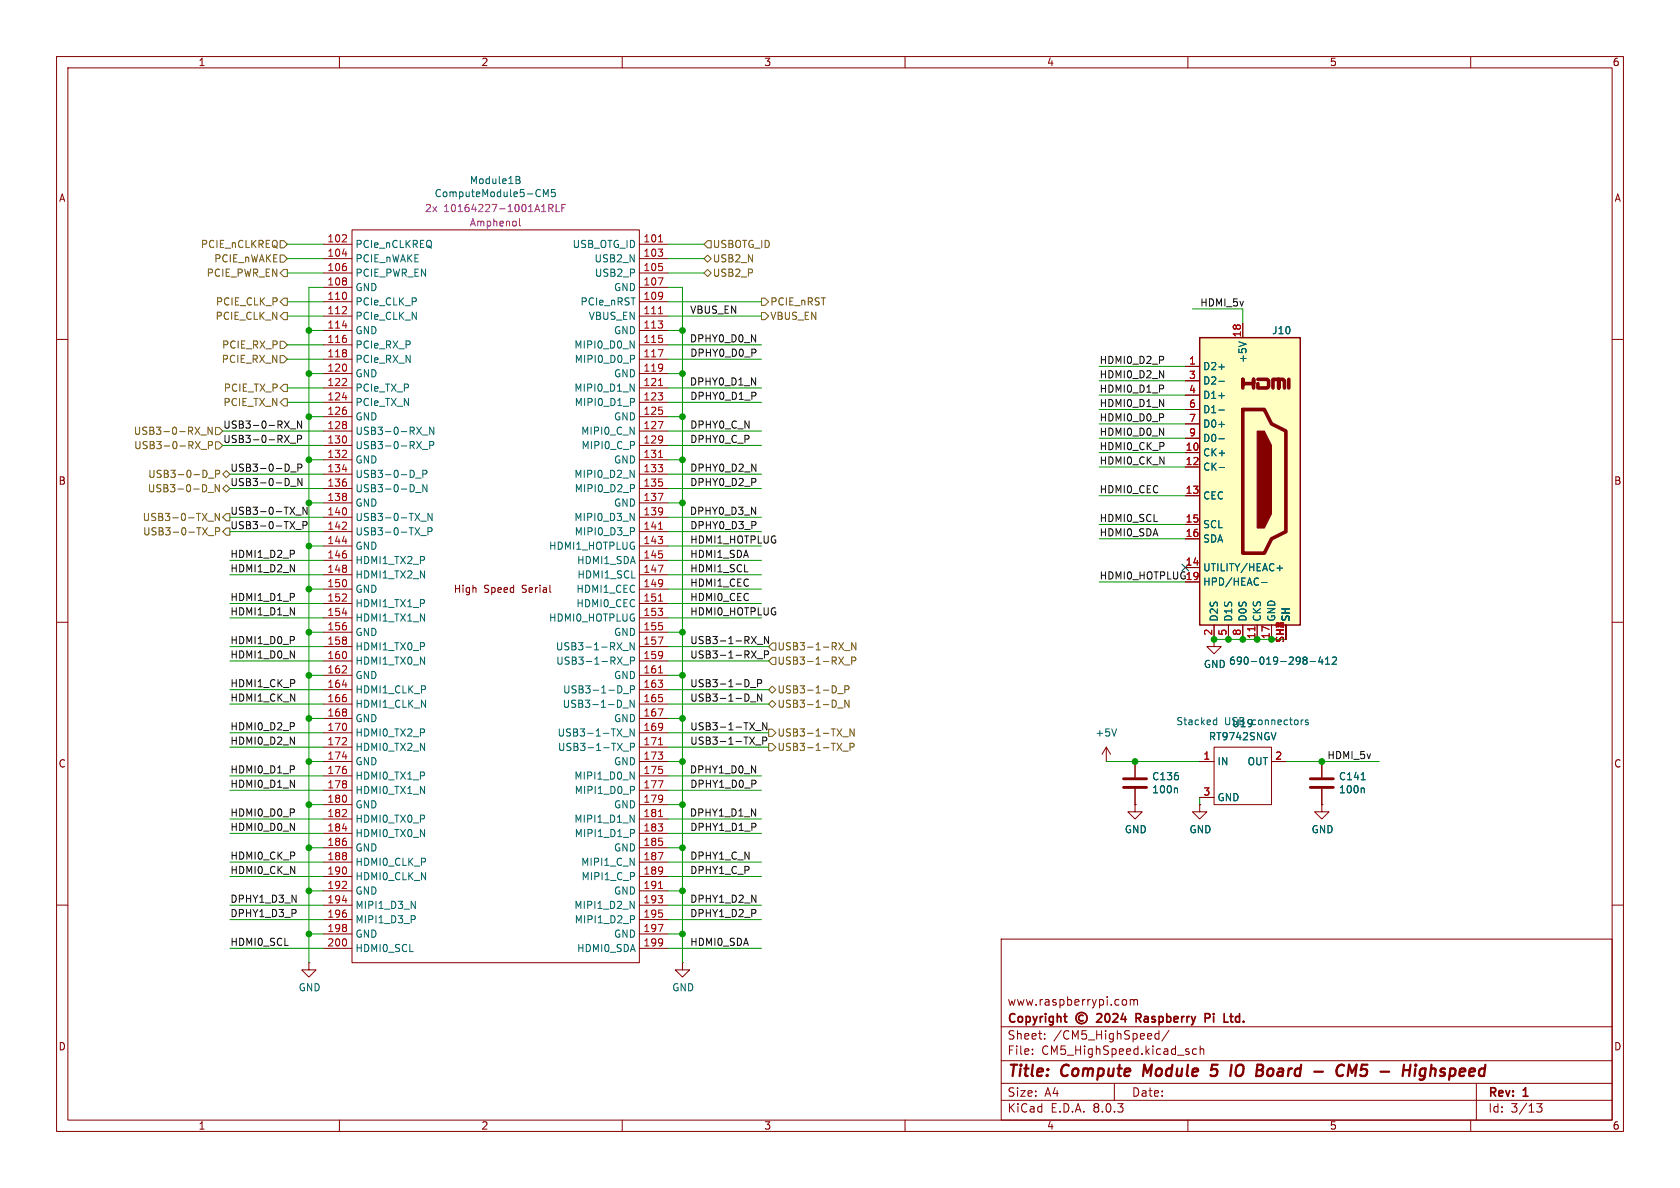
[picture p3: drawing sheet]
<svg xmlns="http://www.w3.org/2000/svg" width="297mm" height="210mm" viewBox="0 0 297 210" stroke-linecap="round" stroke-linejoin="round" font-family="sans-serif">
<g fill="none" stroke="#840000" stroke-width=".18">
<path d="M10 10h277v190h-277zM12 12h273v186h-273zM60 10v2M110 10v2M160 10v2M210 10v2M260 10v2M10 60h2M285 60h2M10 110h2M214.6 113v1.3h1.3l-1.3 1.3-1.2-1.3h1.2M285 110h2"/>
<path d="M212.1 134.6h2.5M214.6 132.1h10.2v10.1h-10.2zM224.8 134.6h2.5M10 160h2M200.7 142.2v1.3h1.2l-1.2 1.3-1.3-1.3h1.3M200.7 142.2h.1M212.1 141h2.5M233.7 142.2v1.3h1.2l-1.2 1.3-1.3-1.3h1.3M233.7 142.2h.1M285 160h2M177 166h108v32h-108zM198.7 176.7l.3 .1 .2 .2-.1 .6-.4 .1"/>
<path d="M199.8 176.8l.4-.1 .3 .2M199.8 176.7v1M200.5 176.9l.2-.2 .3 .1 .1 .9M200.5 176.9v.8M60 198v2M110 198v2M160 198v2M177 194.5h108M177 191.5h108M177 187.5h108M177 181.5h108M182.5 186.3v.1"/>
<path d="M182.5 185.5v.1M184.7 183.6v.1M184.7 182.8v.1M197 191.5v3M204.9 182.2v1.5M204.9 182.8l-.4-.1-.3 .3v.4l.1 .2h.6M206.7 182.1l-1.3 2M210 198v2M211.5 185.5l-.4-.1-.3 .3v.4l.2 .2h.5M212.2 185.5l.2-.1 .3 .1 .1 .9M212.2 184.9v1.5M260 198v2"/>
<path d="M261 191.5v6.5M271.7 195.1h.9l-.5 .6 .4 .1v.7l-.2 .1-.6-.1"/>
</g>
<g fill="none" stroke="#840000" stroke-width=".4">
<path d="M202.3 188.2l-.2 2M214 190l.3 .2 .6-.1M215.3 188.2h-1l-.2 1 .3-.2 .7 .1M219.5 188.2a.77 .77 0 0 0-1 .7v1l.3 .3h.4M224.8 188.9a.62 .62 0 0 0-.7 .4v.7l.2 .2h.3M237.6 188.4a.8 .8 0 0 0-.9-.1 .8 .8 0 0 0-.4 .8M238.3 190.2l.2-2 .5 1.4 .8-1.4-.2 2M248.1 189.2h1.1M248.2 188.2l-.2 2M249.4 188.2l-.3 2M250.2 188.9l-.1 1.3M250.3 188.2v.2"/>
<path d="M250.3 188.2l-.1 .1 .1 .1M250.3 188.2l.1 .1-.1 .1M251.3 189l.2-.1 .5 .1M251.9 190.1l-.6 .1M252 188.9l-.2 1.6-.2 .3M253.1 188.2l-.3 2M253.7 189a.57 .57 0 0 0-.7 .1"/>
</g>
<g fill="none" stroke="#840000" stroke-width=".3">
<path d="M188.1 179.7h.5M190.8 179a1 1 0 0 0-.4 1.6 1 1 0 0 0 1.6 0 1 1 0 0 0-.4-1.6M191.5 179.5a.52 .52 0 0 0-.8 .5 .52 .52 0 0 0 .8 .4M193.9 179.3l.6-.1 .2 .1 .1 .3-1 1.1h1M195.5 179.3l.2-.1a.81 .81 0 0 1 .6 .6 .81 .81 0 0 1-.3 .8l-.2 .1a.81 .81 0 0 1-.3-1.4zM196.8 179.3l.5-.1 .3 .1v.3l-.9 1.1h.9M198.6 179.1l-.4 1.1h.9M198.9 179.7v1M201.2 180l.5 .7M201.6 179.3l-.8-.1v1.5M201.6 179.9l-.8 .1M213.1 179.2h.5l.3 .3-.1 .4-.7 .1"/>
<path d="M217.4 179.7h.6M217.6 179.2v1.3l.4 .2M188.5 180.7h.1"/>
</g>
<path d="M225.6 129.5l-.4 1.3" fill="none" stroke="#006464" stroke-width=".18"/>
<path d="M212.1 59.7h17.8v50.8h-17.8z" fill="#ffffc2"/>
<path d="M219.7 68.6v-1.5v.7h1.9v-.7v1.5M219.7 72.4h3.8l1.3 2.5 2.5 1.3v17.8l-2.5 1.3-1.3 2.5h-3.8zM222.4 67.1h1.6l.3 .2v1l-.3 .3h-1.6v-.8M225 68.6v-1.5h1.1v1.5v-1.5h.7l.3 .2v1.3M227.8 67.1v1.5" fill="none" stroke="#840000" stroke-width=".63"/>
<path d="M212.1 59.7h17.8v50.8h-17.8z" fill="none" stroke="#840000" stroke-width=".25"/>
<path d="M222.2 76.2h1.3l1.3 2.5v12.1l-1.3 2.5h-1.3z" fill="#840000" stroke="#840000" stroke-width=".18"/>
<g fill="none" stroke="#840000" stroke-width=".18">
<path d="M57.1 43.2h5.1M57.1 45.7h5.1M57.1 48.3h5.1M57.1 50.8h5.1M57.1 53.3h5.1M57.1 55.9h5.1M57.1 58.4h5.1M62.2 40.6h50.8v129.6h-50.8zM113 43.2h5.1M113 45.7h5.1M113 48.3h5.1M113 50.8h5.1"/>
<path d="M113 53.3h5.1M113 55.9h5.1M113 58.4h5.1M219.7 57.2v2.5M57.1 61h5.1M57.1 63.5h5.1M57.1 66h5.1M57.1 68.6h5.1M57.1 71.1h5.1M57.1 73.7h5.1M57.1 76.2h5.1M57.1 78.7h5.1"/>
<path d="M113 61h5.1M113 63.5h5.1M113 66h5.1M113 68.6h5.1M113 71.1h5.1M113 73.7h5.1M113 76.2h5.1M113 78.7h5.1M209.5 64.8h2.6M209.5 67.3h2.6M209.5 69.9h2.6M209.5 72.4h2.6"/>
<path d="M209.5 74.9h2.6M209.5 77.5h2.6M57.1 81.3h5.1M57.1 83.8h5.1M57.1 86.4h5.1M57.1 88.9h5.1M57.1 91.4h5.1M57.1 94h5.1M57.1 96.5h5.1M57.1 99.1h5.1M113 81.3h5.1M113 83.8h5.1"/>
<path d="M113 86.4h5.1M113 88.9h5.1M113 91.4h5.1M113 94h5.1M113 96.5h5.1M113 99.1h5.1M209.5 80h2.6M209.5 82.6h2.6M209.5 87.6h2.6M209.5 92.7h2.6M209.5 95.3h2.6M57.1 101.6h5.1"/>
<path d="M57.1 104.1h5.1M57.1 106.7h5.1M57.1 109.2h5.1M57.1 111.8h5.1M57.1 114.3h5.1M57.1 116.8h5.1M57.1 119.4h5.1M113 101.6h5.1M113 104.1h5.1M113 106.7h5.1M113 109.2h5.1M113 111.8h5.1"/>
<path d="M113 114.3h5.1M113 116.8h5.1M113 119.4h5.1M209.5 100.3h2.6M209.5 102.9h2.6M214.6 110.5v2.5M217.2 110.5v2.5M219.7 110.5v2.5M222.2 110.5v2.5M224.8 110.5v2.5M57.1 121.9h5.1M57.1 124.5h5.1"/>
<path d="M57.1 127h5.1M57.1 129.5h5.1M57.1 132.1h5.1M57.1 134.6h5.1M57.1 137.2h5.1M57.1 139.7h5.1M113 121.9h5.1M113 124.5h5.1M113 127h5.1M113 129.5h5.1M113 132.1h5.1M113 134.6h5.1"/>
<path d="M113 137.2h5.1M113 139.7h5.1M195.6 134.6h.1M195.6 132.1l-.8 1.3M195.6 132.1v2.5M195.6 132.1l.7 1.3M200.7 134.6v2.8M200.7 139.4v2.8M212.1 134.6h2.5M224.8 134.6h2.5M233.7 134.6v2.8M233.7 139.4v2.8"/>
<path d="M57.1 142.2h5.1M57.1 144.8h5.1M57.1 147.3h5.1M57.1 149.9h5.1M57.1 152.4h5.1M57.1 154.9h5.1M57.1 157.5h5.1M113 142.2h5.1M113 144.8h5.1M113 147.3h5.1M113 149.9h5.1M113 152.4h5.1"/>
<path d="M113 154.9h5.1M113 157.5h5.1M200.7 142.2h.1M212.1 142.2v1.3h1.3l-1.3 1.3-1.3-1.3h1.3M212.1 142.2h.1M212.1 141h2.5M233.7 142.2h.1M54.6 170.2v1.3h1.3l-1.3 1.2-1.3-1.2h1.3M54.6 170.2h.1M57.1 160h5.1M57.1 162.6h5.1M57.1 165.1h5.1"/>
<path d="M57.1 167.6h5.1M113 160h5.1M113 162.6h5.1M113 165.1h5.1M113 167.6h5.1M120.6 170.2v1.3h1.3l-1.3 1.2-1.2-1.2h1.2M120.6 170.2h.1"/>
</g>
<g fill="none" stroke="#006464" stroke-width=".18">
<path d="M91.2 31.2l.6 .1 .1 .2-.2 .3M91.2 31.8h.5M91.7 31.8l.3 .2-.1 .3-.7 .2M96.1 34.8v-1.3l.4 .9 .4-.9v1.3M98.1 33.5h-.6v.6l.1-.1h.5l.1 .2-.1 .4-.2 .2-.4-.2M74.7 76.9h1M74.7 79.4h1M76 78.7h.6l.1-.2-.1-.3-.6-.2v1.3M76.7 75.5v1.3l-.7-1.3v1.3M111.4 60.3l.7 1.2v-1.2M111.4 67.9l.7 1.3v-1.3M112.1 62.9l.1 .2-.1 .3"/>
<path d="M112.1 70.5l.1 .2-.1 .3M215.5 64.9h.9M215.5 67.4h.9M215.5 69.9h.9M215.5 72.5h.9M215.5 75h.9M215.5 77.6h.9M219 60.4l1.3 .4M73.5 84.5h.9M73.5 87.1h.9M74.4 92.1h1M74.4 94.7h1"/>
<path d="M74.8 83.8l.6-.1 .1-.1-.1-.3-.6-.2v1.3M75.5 85.7v1.2l-.7-1.2v1.2M75.7 94l.6-.1 .1-.2-.1-.3-.6-.1v1.3M76.4 90.7v1.3l-.7-1.3v1.3M111.4 83.1l.7 1.3v-1.3M111.4 90.7l.7 1.3v-1.3M112.1 85.7l.1 .2-.1 .4M112.1 93.4l.1 .1-.1 .4M215.5 82.6h1M226.2 99.9v1M110.1 115h1M110.2 117.5h1"/>
<path d="M111.5 116.8h.6l.1-.2-.1-.3-.6-.2v1.3M112.1 113.6v1.3l-.7-1.3v1.3M223 103h1M225.8 100.4h.9M231.6 116.9h1M233.4 116.1l-.3 .9h.8M233.7 116.6v.8M234.3 117.4h.8M234.3 116.5l.4-.4v1.3M235.5 116.3l.5-.2 .3 .4-.8 .9h.8M110.1 125.2h1M110.1 130.2h1"/>
<path d="M110.2 122.6h1M110.2 132.8h1M111.4 136.5l.7 1.2v-1.2M111.5 121.9l.6-.1 .1-.1-.1-.3-.6-.2v1.3M111.5 132.1l.6-.1 .1-.2-.1-.3-.6-.1v1.3M112.1 139.1l.1 .2-.1 .3M112.1 123.8v1.2l-.7-1.2v1.2M112.1 128.8v1.3l-.7-1.3v1.3M197.4 128.8l-.4 1.3M208 139.3l.2 .2v.7M225.6 129.5l-.4 1.3M240.6 137.8h.8"/>
<path d="M241 139.3l.2 .2v.7M72.7 159.3l.7 1.3v-1.3M111.4 144.1l.7 1.3v-1.3M111.4 159.3l.7 1.3v-1.3M112.1 146.7l.1 .2-.1 .3M73.3 161.9l.1 .2-.1 .4M112.1 161.9l.1 .2-.1 .4"/>
</g>
<g fill="none" stroke="#a90000" stroke-width=".18">
<path d="M60.5 42.8h.8M60.5 55.5h.8M60.5 44.9h.8M60.5 57.6h.8M61.2 41.6v.4M61.2 54.3v.4M116.4 49.1h.8l-.5 1.3M116.4 42.8h.7M116.4 55.5h.7M60.5 68.2h.8M60.5 70.3h.8M61.2 67v.4"/>
<path d="M61.2 79.7v.4M116.4 61.8h.8l-.5 1.3M116.4 74.5h.8l-.5 1.3M116.4 68.2h.7M60.5 80.9h.8M60.5 93.6h.8M60.5 83h.8M60.5 95.7h.8M61.2 92.4v.4M116.4 87.2h.8l-.5 1.3M116.4 99.9h.8l-.5 1.3M116.4 80.9h.7"/>
<path d="M116.4 93.6h.7M60.5 106.3h.8M60.5 119h.8M60.5 108.4h.8M61.2 105.1v.4M61.2 117.8v.4M116.4 112.6h.8l-.5 1.3M116.4 106.3h.7M116.4 119h.7M221.8 110.8v.7M60.5 131.7h.8M60.5 121.1h.8"/>
<path d="M60.5 133.8h.8M61.2 130.5v.4M116.4 125.3h.8l-.5 1.3M116.4 138h.8l-.5 1.3M116.4 131.7h.7M60.5 144.4h.8M60.5 157.1h.8M60.5 146.5h.8M60.5 159.2h.8M61.2 143.2v.4M61.2 155.9v.4M116.4 150.7h.8l-.5 1.3"/>
<path d="M116.4 144.4h.7M116.4 157.1h.7M116.4 163.4h.8l-.5 1.3"/>
</g>
<path d="M198.6 139.2h4.1M198.6 137.7h4.1M231.6 139.2h4.1M231.6 137.7h4.1" fill="none" stroke="#840000" stroke-width=".51"/>
<path d="M91.8 38.7v1.1l.2 .1M97 36.8l.6-.1 .2-.1-.1-.3-.7-.2v1.3M97.3 36.8l.5 .6M98.3 36.1v1.3h.6M99.3 36.7h.5M99.9 36.1h-.6v1.3" fill="none" stroke="#840084" stroke-width=".18"/>
<g fill="none" stroke="#725600" stroke-width=".18">
<path d="M49.5 45.1h.7l.6 .6-.6 .7h-.7zM49.5 42.5h.7l.6 .7-.6 .6h-.7zM50.2 55.2h.6v1.3h-.6l-.7-.6zM50.2 47.6h.6v1.3h-.6l-.7-.6zM50.2 52.7h.6v1.3h-.6l-.7-.7zM124.5 45.7l.6-.6 .6 .6-.6 .7zM124.5 48.3l.6-.7 .6 .7-.6 .6zM125.1 42.5h.6v1.3h-.6l-.6-.6zM134.6 55.2h.7l.6 .7-.6 .6h-.7zM134.6 52.7h.7l.6 .6-.6 .7h-.7zM35.5 76.9h1M35.6 79.4h.9"/>
<path d="M36.8 78.7h.6l.2-.2-.1-.3-.7-.2v1.3M37.5 75.5v1.3l-.7-1.3v1.3M38.1 75.6h.6l.7 .6-.7 .6h-.6zM38.1 78.1h.6l.7 .6-.7 .7h-.6zM49.5 62.9h.7l.6 .6-.6 .6h-.7zM49.5 60.3h.7l.6 .7-.6 .6h-.7zM50.2 67.9h.6v1.3h-.6l-.7-.6zM50.2 70.5h.6v1.3h-.6l-.7-.7zM36.8 92.1h.9M36.8 87.1h.9M36.8 94.7h1M36.8 84.5h1"/>
<path d="M38.1 83.8l.6-.1 .1-.1v-.3l-.7-.2v1.3M38.1 94l.6-.1 .1-.2v-.3l-.7-.1v1.3M38.8 85.7v1.2l-.7-1.2v1.2M38.8 90.7v1.3l-.7-1.3v1.3M39.4 83.8l.6-.6 .6 .6-.6 .7zM39.4 86.4l.6-.7 .6 .7-.6 .6zM40 93.3h.6v1.3h-.6l-.6-.6zM40 90.8h.6v1.3h-.6l-.6-.7zM136.5 116.2h.7v1.3h-.7l-.6-.7zM136.5 113.7h.7v1.2h-.7l-.6-.6zM149.3 117.5h1M149.3 115h1"/>
<path d="M150.6 116.8h.6l.1-.2-.1-.3-.6-.2v1.3M151.3 113.6v1.3l-.7-1.3v1.3M135.9 124.5l.6-.7 .7 .7-.7 .6zM135.9 128.9h.6l.7 .6-.7 .7h-.6zM135.9 131.4h.6l.7 .7-.7 .6h-.6zM136.5 121.3l.7 .6-.7 .7-.6-.7zM148.1 125.2h1M148.1 122.6h1M149 130.2h1M149 132.8h1M149.4 121.9l.6-.1 .1-.1-.1-.3-.6-.2v1.3M150.1 123.8v1.2l-.7-1.2v1.2"/>
<path d="M150.3 132.1l.6-.1 .1-.2-.1-.3-.6-.1v1.3M151 128.8v1.3l-.7-1.3v1.3"/>
</g>
<g fill="none" stroke="#0f0f0f" stroke-width=".18">
<path d="M51.3 75.8h1M51.3 78.3h1M52.6 77.6h.6l.1-.2v-.3l-.7-.1v1.2M53.3 74.4v1.3l-.7-1.3v1.3M51.4 83.4h1M51.4 86h1M52.3 91h1M52.3 93.6h1M52.7 82.7l.6-.1 .1-.1-.1-.3-.6-.2v1.3M53.4 84.6v1.2l-.7-1.2v1.2M53.6 92.9l.6-.1 .1-.2-.1-.3-.6-.1v1.3M54.3 89.7v1.2l-.7-1.2v1.2"/>
<path d="M133.9 116.4h.9M133.9 113.9h.9M135.1 115.7h.6l.2-.2-.1-.3-.7-.1v1.2M135.9 112.5v1.3l-.8-1.3v1.3M132.7 124.1h.9M132.7 121.5h.9M133.6 129.1h.9M133.6 131.7h.9M133.9 120.8l.6-.1 .2-.1-.1-.3-.7-.2v1.3M134.7 122.7v1.2l-.8-1.2v1.2M134.8 131l.6-.1 .2-.2-.1-.3-.7-.1v1.3M135.6 127.8v1.2l-.8-1.2v1.2"/>
</g>
<path d="M214.7 127.3h.4M215.1 126.8v1.3M215.1 128.1h-.4M231.2 127.3h-.3l-.1 .1v.2l.4 .1v.4h-.4" fill="none" stroke="#0000c2" stroke-width=".18"/>
<g fill="none" stroke="#009600" stroke-width=".18">
<path d="M50.8 45.7h6.3M50.8 48.3h6.3M50.8 43.2h6.3M50.8 53.3h6.3M50.8 55.9h6.3M54.6 58.4h2.5M57.1 50.8h-2.5v119.4M118.1 58.4h2.5M118.1 50.8h2.5v119.4M118.1 45.7h6.4M118.1 48.3h6.4M118.1 43.2h6.4"/>
<path d="M118.1 53.3h16.5M118.1 55.9h16.5M210.8 54.6h8.9v2.6M39.4 78.7h17.7M39.4 76.2h17.7M50.8 68.6h6.3M50.8 71.1h6.3M50.8 61h6.3M50.8 63.5h6.3M54.6 73.7h2.5M54.6 66h2.5M118.1 68.6h16.5"/>
<path d="M118.1 71.1h16.5M118.1 73.7h2.5M118.1 78.7h16.5M118.1 76.2h16.5M118.1 66h2.5M118.1 61h16.5M118.1 63.5h16.5M194.3 64.8h15.2M194.3 67.3h15.2M194.3 74.9h15.2M194.3 72.4h15.2M194.3 69.9h15.2"/>
<path d="M194.3 77.5h15.2M40.6 86.4h16.5M40.6 99.1h16.5M40.6 94h16.5M40.6 91.4h16.5M40.6 83.8h16.5M54.6 96.5h2.5M54.6 88.9h2.5M54.6 81.3h2.5M118.1 86.4h16.5M118.1 96.5h16.5M118.1 88.9h2.5"/>
<path d="M118.1 99.1h16.5M118.1 94h16.5M118.1 91.4h16.5M118.1 83.8h16.5M118.1 81.3h2.5M194.3 95.3h15.2M194.3 80h15.2M194.3 82.6h15.2M194.3 87.6h15.2M194.3 92.7h15.2M40.6 106.7h16.5M40.6 101.6h16.5"/>
<path d="M40.6 109.2h16.5M40.6 116.8h16.5M40.6 114.3h16.5M54.6 104.1h2.5M54.6 111.8h2.5M54.6 119.4h2.5M118.1 104.1h16.5M118.1 111.8h2.5M118.1 119.4h2.5M118.1 106.7h16.5M118.1 101.6h16.5M118.1 109.2h16.5"/>
<path d="M118.1 116.8h17.8M118.1 114.3h17.8M194.3 102.9h15.2M214.6 113h12.7M40.6 124.5h16.5M40.6 121.9h16.5M40.6 137.2h16.5M40.6 139.7h16.5M40.6 132.1h16.5M40.6 129.5h16.5M54.6 134.6h2.5M54.6 127h2.5"/>
<path d="M118.1 134.6h2.5M118.1 124.5h17.8M118.1 121.9h17.8M118.1 137.2h16.5M118.1 139.7h16.5M118.1 127h2.5M118.1 132.1h17.8M118.1 129.5h17.8M195.6 134.6h16.5M227.3 134.6h16.5M40.6 144.8h16.5M40.6 147.3h16.5"/>
<path d="M40.6 154.9h16.5M40.6 152.4h16.5M54.6 157.5h2.5M54.6 142.2h2.5M54.6 149.9h2.5M118.1 157.5h2.5M118.1 142.2h2.5M118.1 149.9h2.5M118.1 144.8h16.5M118.1 147.3h16.5M118.1 154.9h16.5M118.1 152.4h16.5"/>
<path d="M212.1 141v1.2M40.6 160h16.5M40.6 162.6h16.5M40.6 167.6h16.5M54.6 165.1h2.5M118.1 165.1h2.5M118.1 160h16.5M118.1 162.6h16.5M118.1 167.6h16.5"/>
</g>
<path d="M208.9 99.7l1.3 1.2M210.2 99.7l-1.3 1.2" fill="none" stroke="#000084" stroke-width=".18"/>
<g fill="#009600" stroke="#009600" stroke-width=".18">
<circle cx="120.7" cy="134.6" r=".51"/>
<circle cx="120.7" cy="88.9" r=".51"/>
<circle cx="120.7" cy="81.3" r=".51"/>
<circle cx="120.7" cy="119.4" r=".51"/>
<circle cx="120.7" cy="127" r=".51"/>
<circle cx="120.7" cy="111.8" r=".51"/>
<circle cx="120.7" cy="73.7" r=".51"/>
<circle cx="120.7" cy="58.4" r=".51"/>
<circle cx="120.7" cy="66" r=".51"/>
<circle cx="222.3" cy="113" r=".51"/>
<circle cx="224.8" cy="113" r=".51"/>
<circle cx="233.7" cy="134.6" r=".51"/>
<circle cx="214.6" cy="113" r=".51"/>
<circle cx="217.2" cy="113" r=".51"/>
<circle cx="219.7" cy="113" r=".51"/>
<circle cx="200.7" cy="134.6" r=".51"/>
<circle cx="54.6" cy="119.4" r=".51"/>
<circle cx="54.6" cy="104.1" r=".51"/>
<circle cx="54.6" cy="111.8" r=".51"/>
<circle cx="54.6" cy="96.5" r=".51"/>
<circle cx="54.6" cy="88.9" r=".51"/>
<circle cx="120.7" cy="157.5" r=".51"/>
<circle cx="120.7" cy="165.1" r=".51"/>
<circle cx="120.7" cy="149.9" r=".51"/>
<circle cx="120.7" cy="142.2" r=".51"/>
<circle cx="54.6" cy="81.3" r=".51"/>
<circle cx="54.6" cy="73.7" r=".51"/>
<circle cx="54.6" cy="66" r=".51"/>
<circle cx="54.6" cy="134.6" r=".51"/>
<circle cx="54.6" cy="149.9" r=".51"/>
<circle cx="54.6" cy="157.5" r=".51"/>
<circle cx="54.6" cy="127" r=".51"/>
<circle cx="54.6" cy="165.1" r=".51"/>
<circle cx="54.6" cy="142.2" r=".51"/>
<circle cx="54.6" cy="58.4" r=".51"/>
</g>
<g font-size="2.8" fill="#840000">
<text x="178" y="190.9">Title:</text>
<text x="187.7" y="190.9">Compute</text>
<text x="202.9" y="190.9">Module</text>
<text x="215.7" y="190.9">5</text>
<text x="220" y="190.9">IO</text>
<text x="225.3" y="190.9">Board</text>
<text x="236.3" y="190.9">-</text>
<text x="241.1" y="190.9">CM5</text>
<text x="249.6" y="190.9">-</text>
<text x="254.4" y="190.9">Highspeed</text>
</g>
<g font-size="2.1" fill="#840000">
<text x="178" y="178">www.raspberrypi.com</text>
<text x="178" y="184">Sheet:</text>
<text x="178" y="181.2">Copyright</text>
<text x="186.2" y="184">/CM5_HighSpeed/</text>
<text x="202.1" y="181.2">Raspberry</text>
<text x="214.9" y="181.2">Pi</text>
<text x="218.9" y="181.2">Ltd.</text>
<text x="178" y="186.7">File:</text>
<text x="184.1" y="186.7">CM5_HighSpeed.kicad_sch</text>
<text x="178" y="196.9">KiCad</text>
<text x="178" y="194.1">Size:</text>
<text x="184.7" y="194.1">A4</text>
<text x="185.7" y="196.9">E.D.A.</text>
<text x="193.3" y="196.9">8.0.3</text>
<text x="200" y="194.1">Date:</text>
<text x="263" y="194.3">Rev:</text>
<text x="263" y="196.9">Id:</text>
<text x="267.1" y="196.9">3/13</text>
<text x="269.4" y="194.3">1</text>
</g>
<g font-size="1.8" fill="#840000">
<text x="35" y="11.9">1</text>
<text x="85" y="11.9">2</text>
<text x="135" y="11.9">3</text>
<text x="185" y="11.9">4</text>
<text x="235" y="11.9">5</text>
<text x="285" y="11.9">6</text>
<text x="10.3" y="35.9">A</text>
<text x="285.3" y="35.9">A</text>
<text x="10.3" y="85.9">B</text>
<text x="285.3" y="85.9">B</text>
<text x="80.1" y="105">High</text>
<text x="85.5" y="105">Speed</text>
<text x="92.4" y="105">Serial</text>
<text x="214.4" y="112.5" transform="rotate(-90 214.4 112.5)">2</text>
<text x="10.3" y="135.9">C</text>
<text x="285.3" y="135.9">C</text>
<text x="10.3" y="185.9">D</text>
<text x="285.3" y="185.9">D</text>
<text x="35" y="199.9">1</text>
<text x="85" y="199.9">2</text>
<text x="135" y="199.9">3</text>
<text x="185" y="199.9">4</text>
<text x="235" y="199.9">5</text>
<text x="285" y="199.9">6</text>
</g>
<g font-size="1.8" fill="#006464">
<text x="76.7" y="35.1">ComputeModule5-CM5</text>
<text x="83" y="32.7">Module1B</text>
<text x="62.7" y="44">PCIe_nCLKREQ</text>
<text x="62.7" y="46.6">PCIE_nWAKE</text>
<text x="101.1" y="44">USB_OTG_ID</text>
<text x="105" y="46.6">USB2_N</text>
<text x="62.7" y="49.1">PCIE_PWR_EN</text>
<text x="62.7" y="51.7">GND</text>
<text x="105.1" y="49.1">USB2_P</text>
<text x="108.4" y="51.7">GND</text>
<text x="62.7" y="54.2">PCIe_CLK_P</text>
<text x="62.7" y="56.7">PCIe_CLK_N</text>
<text x="62.7" y="59.3">GND</text>
<text x="102.5" y="54.2">PCIe_nRST</text>
<text x="104" y="56.7">VBUS_EN</text>
<text x="108.4" y="59.3">GND</text>
<text x="224.8" y="59.3">J10</text>
<text x="62.7" y="61.8">PCIe_RX_P</text>
<text x="62.7" y="64.4">PCIe_RX_N</text>
<text x="101.4" y="61.8">MIPI0_D0_N</text>
<text x="101.5" y="64.4">MIPI0_D0_P</text>
<text x="212.6" y="65.6">D2+</text>
<text x="220.6" y="64.3" transform="rotate(-90 220.6 64.3)">+5V</text>
<text x="62.7" y="66.9">GND</text>
<text x="62.7" y="69.4">PCIe_TX_P</text>
<text x="62.7" y="72">PCIe_TX_N</text>
<text x="101.4" y="69.4">MIPI0_D1_N</text>
<text x="101.5" y="72">MIPI0_D1_P</text>
<text x="108.4" y="66.9">GND</text>
<text x="212.6" y="68.2">D2-</text>
<text x="212.6" y="70.7">D1+</text>
<text x="62.7" y="74.5">GND</text>
<text x="62.7" y="77.1">USB3-0-RX_N</text>
<text x="102.6" y="77.1">MIPI0_C_N</text>
<text x="108.4" y="74.5">GND</text>
<text x="212.6" y="73.3">D1-</text>
<text x="212.6" y="75.8">D0+</text>
<text x="62.7" y="79.6">USB3-0-RX_P</text>
<text x="62.7" y="82.1">GND</text>
<text x="102.7" y="79.6">MIPI0_C_P</text>
<text x="108.4" y="82.1">GND</text>
<text x="212.6" y="80.9">CK+</text>
<text x="212.6" y="83.4">CK-</text>
<text x="212.6" y="78.3">D0-</text>
<text x="62.7" y="84.7">USB3-0-D_P</text>
<text x="62.7" y="87.2">USB3-0-D_N</text>
<text x="62.7" y="89.8">GND</text>
<text x="101.4" y="84.7">MIPI0_D2_N</text>
<text x="101.5" y="87.2">MIPI0_D2_P</text>
<text x="108.4" y="89.8">GND</text>
<text x="212.6" y="88.5">CEC</text>
<text x="62.7" y="92.3">USB3-0-TX_N</text>
<text x="62.7" y="94.8">USB3-0-TX_P</text>
<text x="101.4" y="92.3">MIPI0_D3_N</text>
<text x="101.5" y="94.8">MIPI0_D3_P</text>
<text x="212.6" y="93.6">SCL</text>
<text x="62.7" y="97.4">GND</text>
<text x="62.7" y="99.9">HDMI1_TX2_P</text>
<text x="97" y="97.4">HDMI1_HOTPLUG</text>
<text x="101.9" y="99.9">HDMI1_SDA</text>
<text x="212.6" y="101.2">UTILITY/HEAC+</text>
<text x="212.6" y="96.1">SDA</text>
<text x="62.7" y="102.5">HDMI1_TX2_N</text>
<text x="62.7" y="105">GND</text>
<text x="62.7" y="107.5">HDMI1_TX1_P</text>
<text x="101.8" y="105">HDMI1_CEC</text>
<text x="101.8" y="107.5">HDMI0_CEC</text>
<text x="102" y="102.5">HDMI1_SCL</text>
<text x="212.6" y="103.7">HPD/HEAC-</text>
<text x="62.7" y="110.1">HDMI1_TX1_N</text>
<text x="62.7" y="112.6">GND</text>
<text x="97" y="110.1">HDMI0_HOTPLUG</text>
<text x="108.4" y="112.6">GND</text>
<text x="215.5" y="110" transform="rotate(-90 215.5 110)">D2S</text>
<text x="218" y="110" transform="rotate(-90 218 110)">D1S</text>
<text x="220.6" y="110" transform="rotate(-90 220.6 110)">D0S</text>
<text x="223.1" y="110" transform="rotate(-90 223.1 110)">CKS</text>
<text x="225.7" y="110" transform="rotate(-90 225.7 110)">GND</text>
<text x="228.2" y="110" transform="rotate(-90 228.2 110)">SH</text>
<text x="62.7" y="115.2">HDMI1_TX0_P</text>
<text x="62.7" y="117.7">HDMI1_TX0_N</text>
<text x="98.2" y="115.2">USB3-1-RX_N</text>
<text x="98.2" y="117.7">USB3-1-RX_P</text>
<text x="212.7" y="118.3">GND</text>
<text x="217.2" y="117.7">690-019-298-412</text>
<text x="62.7" y="120.2">GND</text>
<text x="62.7" y="122.8">HDMI1_CLK_P</text>
<text x="62.7" y="125.3">HDMI1_CLK_N</text>
<text x="99.4" y="125.3">USB3-1-D_N</text>
<text x="99.4" y="122.8">USB3-1-D_P</text>
<text x="108.4" y="120.2">GND</text>
<text x="62.7" y="127.9">GND</text>
<text x="62.7" y="130.4">HDMI0_TX2_P</text>
<text x="98.5" y="130.4">USB3-1-TX_N</text>
<text x="108.4" y="127.9">GND</text>
<text x="193.5" y="130.4">+5V</text>
<text x="213.6" y="131.1">RT9742SNGV</text>
<text x="217.7" y="128.8">U19</text>
<text x="62.7" y="132.9">HDMI0_TX2_N</text>
<text x="62.7" y="135.5">GND</text>
<text x="98.5" y="132.9">USB3-1-TX_P</text>
<text x="108.4" y="135.5">GND</text>
<text x="215.1" y="135.5">IN</text>
<text x="220.5" y="135.5">OUT</text>
<text x="62.7" y="138">HDMI0_TX1_P</text>
<text x="62.7" y="140.6">HDMI0_TX1_N</text>
<text x="62.7" y="143.1">GND</text>
<text x="101.4" y="138">MIPI1_D0_N</text>
<text x="101.5" y="140.6">MIPI1_D0_P</text>
<text x="108.4" y="143.1">GND</text>
<text x="203.6" y="138.1">C136</text>
<text x="203.6" y="140.4">100n</text>
<text x="215.1" y="141.8">GND</text>
<text x="236.6" y="138.1">C141</text>
<text x="236.6" y="140.4">100n</text>
<text x="62.7" y="145.6">HDMI0_TX0_P</text>
<text x="62.7" y="148.2">HDMI0_TX0_N</text>
<text x="101.4" y="145.6">MIPI1_D1_N</text>
<text x="101.5" y="148.2">MIPI1_D1_P</text>
<text x="198.8" y="147.5">GND</text>
<text x="210.2" y="147.5">GND</text>
<text x="231.8" y="147.5">GND</text>
<text x="62.7" y="150.7">GND</text>
<text x="62.7" y="153.3">HDMI0_CLK_P</text>
<text x="62.7" y="155.8">HDMI0_CLK_N</text>
<text x="102.6" y="153.3">MIPI1_C_N</text>
<text x="102.7" y="155.8">MIPI1_C_P</text>
<text x="108.4" y="150.7">GND</text>
<text x="62.7" y="158.3">GND</text>
<text x="62.7" y="160.9">MIPI1_D3_N</text>
<text x="101.4" y="160.9">MIPI1_D2_N</text>
<text x="108.4" y="158.3">GND</text>
<text x="62.7" y="163.4">MIPI1_D3_P</text>
<text x="62.7" y="166">GND</text>
<text x="101.5" y="163.4">MIPI1_D2_P</text>
<text x="108.4" y="166">GND</text>
<text x="62.7" y="168.5">HDMI0_SCL</text>
<text x="101.9" y="168.5">HDMI0_SDA</text>
<text x="52.7" y="175.4">GND</text>
<text x="118.7" y="175.4">GND</text>
</g>
<g font-size="1.8" fill="#840084">
<text x="75" y="37.7">2x</text>
<text x="78.4" y="37.7">10164227-1001A1RLF</text>
<text x="83" y="40.2">Amphenol</text>
</g>
<g font-size="1.8" fill="#725600">
<text x="35.4" y="44">PCIE_nCLKREQ</text>
<text x="37.8" y="46.6">PCIE_nWAKE</text>
<text x="125.9" y="46.6">USB2_N</text>
<text x="125.9" y="44">USBOTG_ID</text>
<text x="36.4" y="49.1">PCIE_PWR_EN</text>
<text x="125.9" y="49.1">USB2_P</text>
<text x="38" y="56.7">PCIE_CLK_N</text>
<text x="38.1" y="54.2">PCIE_CLK_P</text>
<text x="136.1" y="56.7">VBUS_EN</text>
<text x="136.1" y="54.2">PCIE_nRST</text>
<text x="39.1" y="64.4">PCIE_RX_N</text>
<text x="39.2" y="61.8">PCIE_RX_P</text>
<text x="39.4" y="72">PCIE_TX_N</text>
<text x="39.5" y="69.4">PCIE_TX_P</text>
<text x="23.6" y="77.1">USB3-0-RX_N</text>
<text x="23.6" y="79.6">USB3-0-RX_P</text>
<text x="26" y="87.2">USB3-0-D_N</text>
<text x="26.1" y="84.7">USB3-0-D_P</text>
<text x="25.1" y="92.3">USB3-0-TX_N</text>
<text x="25.2" y="94.8">USB3-0-TX_P</text>
<text x="137.4" y="117.7">USB3-1-RX_P</text>
<text x="137.4" y="115.2">USB3-1-RX_N</text>
<text x="137.4" y="125.3">USB3-1-D_N</text>
<text x="137.4" y="122.8">USB3-1-D_P</text>
<text x="137.4" y="130.4">USB3-1-TX_N</text>
<text x="137.4" y="132.9">USB3-1-TX_P</text>
</g>
<g font-size="1.8" fill="#a90000">
<text x="57.8" y="42.9">102</text>
<text x="57.8" y="45.5">104</text>
<text x="113.7" y="42.9">101</text>
<text x="113.7" y="45.5">103</text>
<text x="57.8" y="48">106</text>
<text x="57.8" y="50.5">108</text>
<text x="57.8" y="53.1">110</text>
<text x="113.7" y="48">105</text>
<text x="113.7" y="50.5">107</text>
<text x="113.7" y="53.1">109</text>
<text x="57.8" y="55.6">112</text>
<text x="57.8" y="58.2">114</text>
<text x="113.7" y="55.6">111</text>
<text x="113.7" y="58.2">113</text>
<text x="219.5" y="59.7" transform="rotate(-90 219.5 59.7)">18</text>
<text x="57.8" y="60.7">116</text>
<text x="57.8" y="63.2">118</text>
<text x="57.8" y="65.8">120</text>
<text x="113.7" y="60.7">115</text>
<text x="113.7" y="63.2">117</text>
<text x="113.7" y="65.8">119</text>
<text x="210.1" y="64.5">1</text>
<text x="57.8" y="68.3">122</text>
<text x="57.8" y="70.9">124</text>
<text x="113.7" y="68.3">121</text>
<text x="113.7" y="70.9">123</text>
<text x="210.1" y="67.1">3</text>
<text x="210.1" y="69.6">4</text>
<text x="57.8" y="73.4">126</text>
<text x="57.8" y="75.9">128</text>
<text x="113.7" y="73.4">125</text>
<text x="113.7" y="75.9">127</text>
<text x="210.1" y="72.1">6</text>
<text x="210.1" y="74.7">7</text>
<text x="210.1" y="77.2">9</text>
<text x="57.8" y="78.5">130</text>
<text x="57.8" y="81">132</text>
<text x="57.8" y="83.6">134</text>
<text x="113.7" y="78.5">129</text>
<text x="113.7" y="81">131</text>
<text x="113.7" y="83.6">133</text>
<text x="209.5" y="79.8">10</text>
<text x="209.5" y="82.3">12</text>
<text x="57.8" y="86.1">136</text>
<text x="57.8" y="88.6">138</text>
<text x="113.7" y="86.1">135</text>
<text x="113.7" y="88.6">137</text>
<text x="209.5" y="87.4">13</text>
<text x="57.8" y="91.2">140</text>
<text x="57.8" y="93.7">142</text>
<text x="113.7" y="91.2">139</text>
<text x="113.7" y="93.7">141</text>
<text x="209.5" y="92.5">15</text>
<text x="209.5" y="95">16</text>
<text x="57.8" y="96.3">144</text>
<text x="57.8" y="98.8">146</text>
<text x="57.8" y="101.3">148</text>
<text x="113.7" y="96.3">143</text>
<text x="113.7" y="98.8">145</text>
<text x="113.7" y="101.3">147</text>
<text x="209.5" y="100.1">14</text>
<text x="57.8" y="103.9">150</text>
<text x="57.8" y="106.4">152</text>
<text x="113.7" y="103.9">149</text>
<text x="113.7" y="106.4">151</text>
<text x="209.5" y="102.6">19</text>
<text x="57.8" y="109">154</text>
<text x="57.8" y="111.5">156</text>
<text x="113.7" y="109">153</text>
<text x="113.7" y="111.5">155</text>
<text x="216.9" y="112.5" transform="rotate(-90 216.9 112.5)">5</text>
<text x="219.5" y="112.5" transform="rotate(-90 219.5 112.5)">8</text>
<text x="222" y="113.1" transform="rotate(-90 222 113.1)">11</text>
<text x="224.5" y="113.1" transform="rotate(-90 224.5 113.1)">17</text>
<text x="227.1" y="113.7" transform="rotate(-90 227.1 113.7)">SH1</text>
<text x="227.1" y="111.3" transform="rotate(-90 227.1 111.3)">4</text>
<text x="57.8" y="114">158</text>
<text x="57.8" y="116.6">160</text>
<text x="57.8" y="119.1">162</text>
<text x="113.7" y="114">157</text>
<text x="113.7" y="116.6">159</text>
<text x="113.7" y="119.1">161</text>
<text x="57.8" y="121.7">164</text>
<text x="57.8" y="124.2">166</text>
<text x="113.7" y="121.7">163</text>
<text x="113.7" y="124.2">165</text>
<text x="57.8" y="126.7">168</text>
<text x="57.8" y="129.3">170</text>
<text x="57.8" y="131.8">172</text>
<text x="113.7" y="126.7">167</text>
<text x="113.7" y="129.3">169</text>
<text x="113.7" y="131.8">171</text>
<text x="57.8" y="134.4">174</text>
<text x="57.8" y="136.9">176</text>
<text x="113.7" y="134.4">173</text>
<text x="113.7" y="136.9">175</text>
<text x="212.7" y="134.4">1</text>
<text x="225.4" y="134.4">2</text>
<text x="57.8" y="139.4">178</text>
<text x="57.8" y="142">180</text>
<text x="113.7" y="139.4">177</text>
<text x="113.7" y="142">179</text>
<text x="212.7" y="140.7">3</text>
<text x="57.8" y="144.5">182</text>
<text x="57.8" y="147.1">184</text>
<text x="57.8" y="149.6">186</text>
<text x="113.7" y="144.5">181</text>
<text x="113.7" y="147.1">183</text>
<text x="113.7" y="149.6">185</text>
<text x="57.8" y="152.1">188</text>
<text x="57.8" y="154.7">190</text>
<text x="113.7" y="152.1">187</text>
<text x="113.7" y="154.7">189</text>
<text x="57.8" y="157.2">192</text>
<text x="57.8" y="159.8">194</text>
<text x="113.7" y="157.2">191</text>
<text x="113.7" y="159.8">193</text>
<text x="57.8" y="162.3">196</text>
<text x="57.8" y="164.8">198</text>
<text x="57.8" y="167.4">200</text>
<text x="113.7" y="162.3">195</text>
<text x="113.7" y="164.8">197</text>
<text x="113.7" y="167.4">199</text>
</g>
<g font-size="1.8" fill="#0f0f0f">
<text x="121.9" y="55.5">VBUS_EN</text>
<text x="212.1" y="54.3">HDMI_5v</text>
<text x="121.9" y="60.6">DPHY0_D0_N</text>
<text x="121.9" y="63.2">DPHY0_D0_P</text>
<text x="194.3" y="64.4">HDMI0_D2_P</text>
<text x="121.9" y="68.2">DPHY0_D1_N</text>
<text x="121.9" y="70.8">DPHY0_D1_P</text>
<text x="194.3" y="67">HDMI0_D2_N</text>
<text x="194.3" y="69.5">HDMI0_D1_P</text>
<text x="39.4" y="75.9">USB3-0-RX_N</text>
<text x="121.9" y="75.9">DPHY0_C_N</text>
<text x="194.3" y="72">HDMI0_D1_N</text>
<text x="194.3" y="74.6">HDMI0_D0_P</text>
<text x="194.3" y="77.1">HDMI0_D0_N</text>
<text x="39.4" y="78.4">USB3-0-RX_P</text>
<text x="40.6" y="83.5">USB3-0-D_P</text>
<text x="121.9" y="83.5">DPHY0_D2_N</text>
<text x="121.9" y="78.4">DPHY0_C_P</text>
<text x="194.3" y="82.2">HDMI0_CK_N</text>
<text x="194.3" y="79.7">HDMI0_CK_P</text>
<text x="40.6" y="86">USB3-0-D_N</text>
<text x="121.9" y="86">DPHY0_D2_P</text>
<text x="194.3" y="87.3">HDMI0_CEC</text>
<text x="40.6" y="91.1">USB3-0-TX_N</text>
<text x="40.6" y="93.6">USB3-0-TX_P</text>
<text x="121.9" y="91.1">DPHY0_D3_N</text>
<text x="121.9" y="93.6">DPHY0_D3_P</text>
<text x="194.3" y="94.9">HDMI0_SDA</text>
<text x="194.3" y="92.4">HDMI0_SCL</text>
<text x="40.6" y="101.3">HDMI1_D2_N</text>
<text x="40.6" y="98.7">HDMI1_D2_P</text>
<text x="121.9" y="98.7">HDMI1_SDA</text>
<text x="121.9" y="96.2">HDMI1_HOTPLUG</text>
<text x="121.9" y="101.3">HDMI1_SCL</text>
<text x="40.6" y="106.3">HDMI1_D1_P</text>
<text x="121.9" y="103.8">HDMI1_CEC</text>
<text x="121.9" y="106.3">HDMI0_CEC</text>
<text x="194.3" y="102.5">HDMI0_HOTPLUG19</text>
<text x="40.6" y="108.9">HDMI1_D1_N</text>
<text x="40.6" y="114">HDMI1_D0_P</text>
<text x="121.9" y="108.9">HDMI0_HOTPLUG</text>
<text x="121.9" y="114">USB3-1-RX_N</text>
<text x="40.6" y="116.5">HDMI1_D0_N</text>
<text x="121.9" y="116.5">USB3-1-RX_P</text>
<text x="40.6" y="121.6">HDMI1_CK_P</text>
<text x="40.6" y="124.1">HDMI1_CK_N</text>
<text x="121.9" y="124.1">USB3-1-D_N</text>
<text x="121.9" y="121.6">USB3-1-D_P</text>
<text x="40.6" y="131.7">HDMI0_D2_N</text>
<text x="40.6" y="129.2">HDMI0_D2_P</text>
<text x="121.9" y="129.2">USB3-1-TX_N</text>
<text x="121.9" y="131.7">USB3-1-TX_P</text>
<text x="40.6" y="136.8">HDMI0_D1_P</text>
<text x="121.9" y="136.8">DPHY1_D0_N</text>
<text x="234.6" y="134.3">HDMI_5v</text>
<text x="40.6" y="139.4">HDMI0_D1_N</text>
<text x="121.9" y="139.4">DPHY1_D0_P</text>
<text x="40.6" y="144.4">HDMI0_D0_P</text>
<text x="40.6" y="147">HDMI0_D0_N</text>
<text x="121.9" y="144.4">DPHY1_D1_N</text>
<text x="121.9" y="147">DPHY1_D1_P</text>
<text x="40.6" y="152.1">HDMI0_CK_P</text>
<text x="40.6" y="154.6">HDMI0_CK_N</text>
<text x="121.9" y="154.6">DPHY1_C_P</text>
<text x="121.9" y="152.1">DPHY1_C_N</text>
<text x="40.6" y="159.7">DPHY1_D3_N</text>
<text x="121.9" y="159.7">DPHY1_D2_N</text>
<text x="40.6" y="167.3">HDMI0_SCL</text>
<text x="40.6" y="162.2">DPHY1_D3_P</text>
<text x="121.9" y="162.2">DPHY1_D2_P</text>
<text x="121.9" y="167.3">HDMI0_SDA</text>
</g>
<g font-size="1.8" fill="#0000c2">
<text x="207.9" y="128.3">Stacked</text>
<text x="216.5" y="128.3">USB</text>
<text x="221.4" y="128.3">connectors</text>
</g>
</svg>
